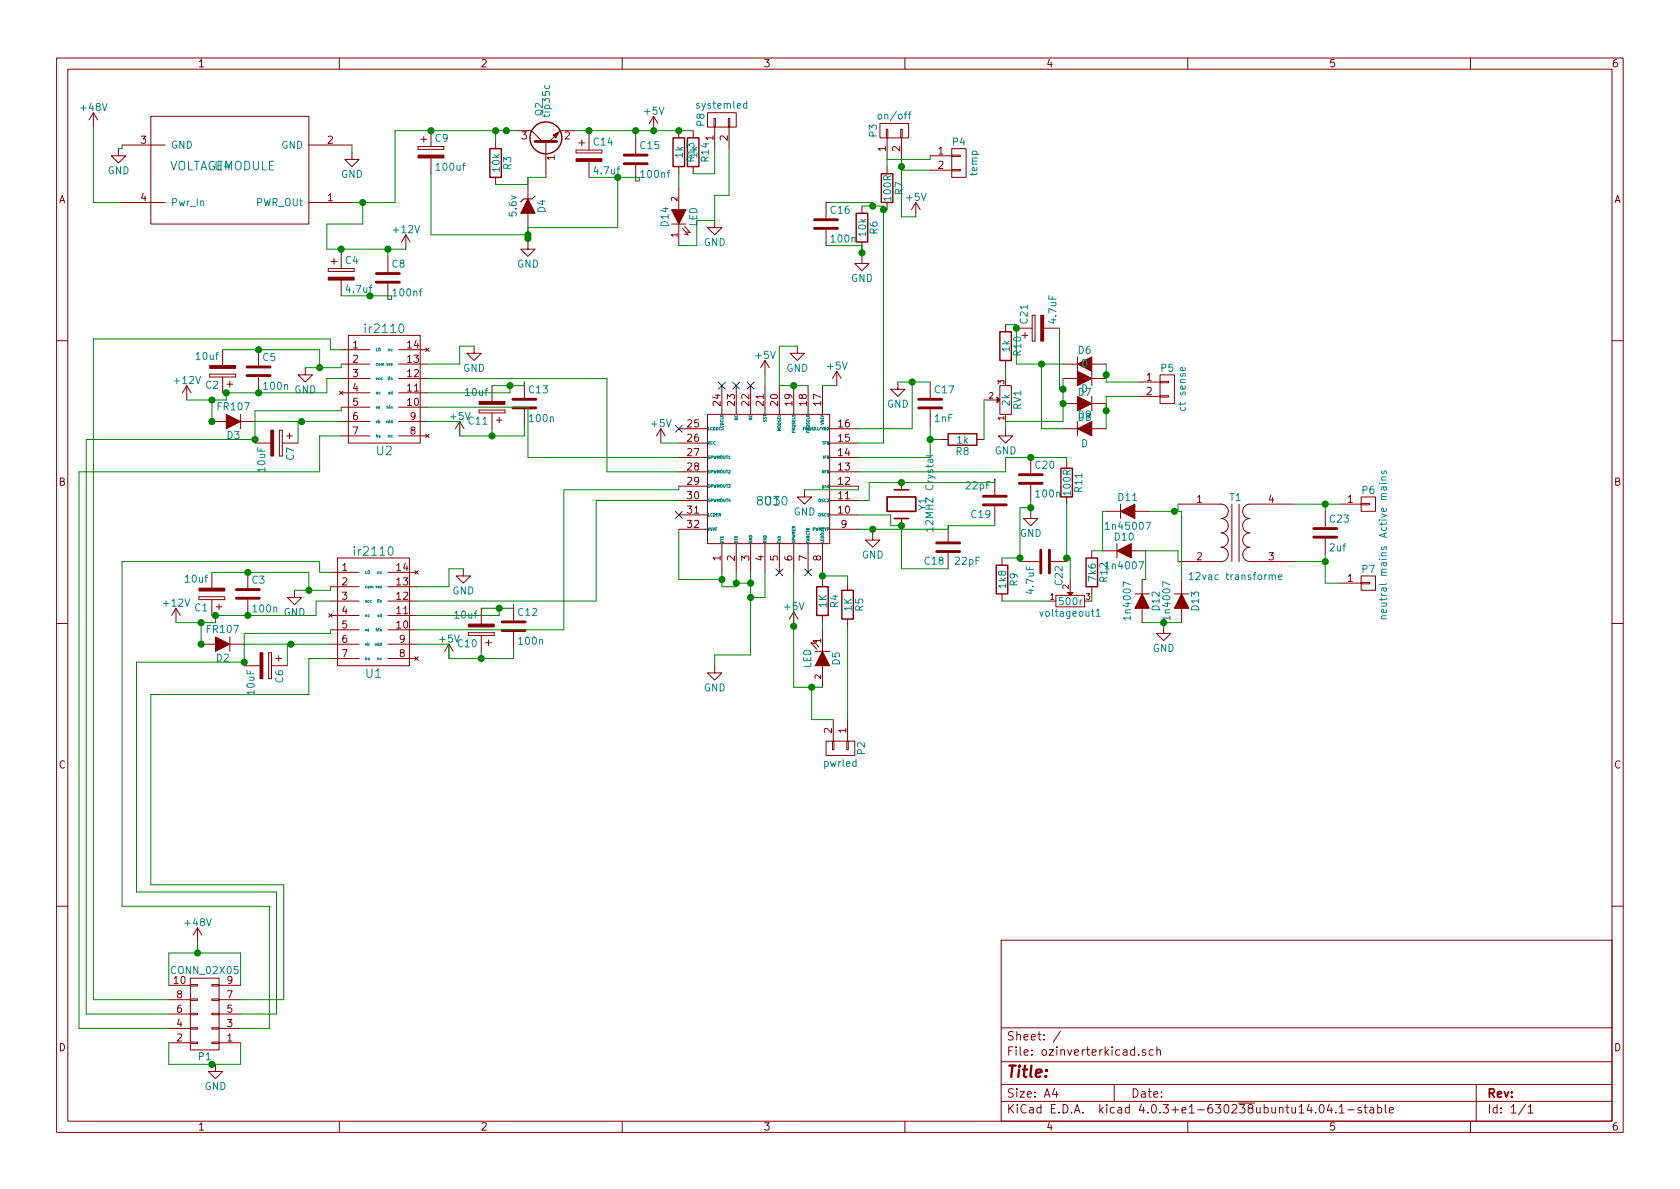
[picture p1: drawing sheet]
<svg xmlns="http://www.w3.org/2000/svg" width="297mm" height="210mm" viewBox="0 0 297 210" stroke-linecap="round" stroke-linejoin="round" font-family="sans-serif">
<g fill="none" stroke="#840000" stroke-width=".18">
<path d="M10 10.3h277v189.9h-277zM12 12.2h273v186.1h-273zM16.5 19.9l-.8 1.3M16.5 19.9v2.6M16.5 19.9l.8 1.3M60 10.3v1.9M110 10.3v1.9M125.1 19.9h5.1v2.6h-5.1zM160 10.3v1.9M210 10.3v1.9M260 10.3v1.9M21 26.3v1.3h1.2l-1.2 1.2-1.3-1.2h1.3"/>
<path d="M21.6 35.8h7.6M21.6 25.6h7.6M26.7 20.6h27.9v19h-27.9zM54.6 35.8h7.6M54.6 25.6h7.6M62.2 26.9v1.3h1.3l-1.3 1.3-1.2-1.3h1.2M73.9 25.9v.5zM73.9 26.4h4.6zM73.9 25.9h4.6zM74.4 24.6h1M74.9 24.1v1M76.2 23.1v2.8"/>
<path d="M76.2 27.9v2.8M78.5 25.9v.5zM87.6 25v1.3M87.6 31.4v1.2M91.4 23.1h2.6l1.9 1.9M93.3 31.4v3.8M93.3 37.7v3.8M96.5 25v5.7M101.6 23.1h-2.5l-1.9 1.9M101.9 26.5v.5zM101.9 27h4.5zM101.9 26.5h4.5z"/>
<path d="M102.4 25.3h1M102.9 24.8v1M104.1 23.7v2.8M104.1 28.6v2.8M106.4 26.5v.5zM112.4 24.4v2.8M112.4 29.2v2.8M115.6 20.6l-.8 1.2M115.6 20.6v2.5M115.6 20.6l.7 1.2M118.7 39.6h2.6M120 23.1v1.3"/>
<path d="M120 29.5v1.2M120 33.3v3.8M120 39.6v3.8M121 40l1 1.1-.6-.1M122.6 23.1v1.3M122.6 29.5v1.2M126.2 20.9h.3v1.6h-.3zM126.4 39v1.3h1.2l-1.2 1.2-1.3-1.2h1.3M126.4 22.5v3.8M128.8 20.9h.2v1.6h-.2zM128.9 22.5v3.8M146 35.8v2.8"/>
<path d="M152.4 36.4v1.3M155.6 21.8h5.1v2.6h-5.1zM156.7 22.9h.3v1.5h-.3zM156.8 24.4v3.8M156.8 29.5v1.2M156.8 35.8v1.3M159.3 22.9h.2v1.5h-.2zM159.4 24.4v3.8M161.9 35.8l-.7 1.3M161.9 35.8v2.5M161.9 35.8l.8 1.3M164.5 27.6h3.8"/>
<path d="M164.5 30.1h3.8M168.3 30h1.5v.2h-1.5zM168.3 27.4h1.5v.3h-1.5zM168.3 26.3h2.5v5.1h-2.5zM58 47.5v.5zM58 48h4.6zM58 47.5h4.6zM58.5 46.2h1.1M59.1 45.7v1M60.3 44.7v2.8M60.3 49.5v2.8M61.6 59.3h12.7v19.1h-12.7z"/>
<path d="M62.6 47.5v.5zM68.6 45.3v2.8M68.6 50.2v2.8M71.8 41.5l-.8 1.3M71.8 41.5v2.6M71.8 41.5l.7 1.3M93.3 42.8v1.3h1.3l-1.3 1.2-1.2-1.2h1.2M120.6 40.4l1.1 1.1-.7-.1M146 40.6v2.8M152.4 45.3v1.3h1.3l-1.3 1.3-1.3-1.3h1.3M152.4 42.8v1.3M177.8 57.4v1.3"/>
<path d="M179.7 58h2.8M180.7 59.3h1M181.2 58.8v1M182.5 55.7v4.6zM182.5 55.7h.5zM183 55.7v4.6zM184.5 58h2.8M10 60.2h2M33 68.2l-.7 1.3M33 68.2v2.5M33 68.2l.8 1.3M37.1 66.2h4.6z"/>
<path d="M37.1 66.7h4.6zM37.1 66.2v.5zM37.5 74.5h2.5M39.4 61.8v2.8M39.4 66.7v2.8M40.1 67.9h1M40.6 67.4v1M41.7 66.2v.5zM42.5 74.5h2.6M42.5 73.3v2.5M45.1 78.4h2.8M45.7 61.8v2.8"/>
<path d="M45.7 66.7v2.8M49.4 76.1h.5zM49.4 76.1v4.5zM49.9 76.1v4.5zM49.9 78.4h2.8M50.7 77.1h1M51.2 76.6v1M54 65v1.3h1.2l-1.2 1.3-1.3-1.3h1.3M60 69.2l.6 .6M60.3 64.4h5.1M60.3 66.9h5.1M60.3 61.8h5.1"/>
<path d="M60.3 69.5h5.1M60.3 72h5.1M60.3 74.5h5.1M60.3 77.1h5.1M60.6 69.2l-.6 .6M70.5 64.4h5.1M70.5 66.9h5.1M70.5 61.8h5.1M70.5 69.5h5.1M70.5 72h5.1M70.5 74.5h5.1M70.5 77.1h5.1"/>
<path d="M75.3 76.8l.6 .6M75.3 61.5l.6 .6M75.9 76.8l-.6 .6M75.9 61.5l-.6 .6M81.3 74.5l-.8 1.3M81.3 74.5v2.6M81.3 74.5l.7 1.3M83.8 61.2v1.3h1.3l-1.3 1.2-1.3-1.2h1.3M84.7 72.5h4.6zM84.7 73h4.6zM84.7 72.5v.5zM87 68.2v2.8"/>
<path d="M87 73v2.8M87.8 74.3h1M88.3 73.8v1M89.3 72.5v.5zM92.7 67.6v2.8M92.7 72.4v2.8M116.8 75.8l-.7 1.3M116.8 75.8v2.6M116.8 75.8l.8 1.3M120 78.4h5.1M120 75.8h5.1M125.1 73.3h21.6v22.8h-21.6z"/>
<path d="M127.6 68.2v5.1M130.2 68.2v5.1M132.7 68.2v5.1M135.3 63.7v2.6M135.3 68.2v5.1M135.3 63.7l-.8 1.3M135.3 63.7l.7 1.3M137.8 68.2v5.1M140.3 68.2v5.1M141 61.2v1.3h1.2l-1.2 1.2-1.3-1.2h1.3M142.9 68.2v5.1M145.4 68.2v5.1"/>
<path d="M146.7 78.4h5.1M146.7 75.8h5.1M148 65.7l-.8 1.2M148 65.7v2.5M148 65.7l.7 1.2M158.7 67.6v1.2h1.3l-1.3 1.3-1.2-1.3h1.2M164.5 67.6v2.8M164.5 72.4v2.8M166.4 77.7h1.2M172.7 77.7h1.3M174 70.7h2.5M176.8 68.2h2v5.1h-2z"/>
<path d="M177.8 75.8v1.3h1.3l-1.3 1.3-1.3-1.3h1.3M177.8 63.7v1.3M177.8 73.3v1.2M182.5 60.3h.5zM188 75.8h2.5M188 64.4h2.5M188 66.9h2.5M188 71.4h2.5M190.5 63.1v2.6M190.5 74.5v2.6M193 75.8h2.6M193 65.7v2.5"/>
<path d="M193 70.1v2.5M193 64.4h2.6M193 66.9h2.6M193 71.4h2.6M201.3 67.6h3.8M201.3 70.1h3.8M205.1 70h1.5v.2h-1.5zM205.1 67.4h1.5v.3h-1.5zM205.1 66.3h2.5v5.1h-2.5zM285 60.2h2M49.4 80.6h.5zM59.7 98.7h12.7v19h-12.7z"/>
<path d="M120 93.6h5.1M120 91.1h5.1M120 88.5h5.1M120 86h5.1M120 83.4h5.1M120 80.9h5.1M127.6 96.1v5.1M130.2 96.1v5.1M132.7 96.1v5.1M135.3 96.1v5.1M137.8 96.1v5.1M140.3 96.1v5.1"/>
<path d="M142.2 86.6v1.3h1.3l-1.3 1.2-1.2-1.2h1.2M142.9 96.1v5.1M145.4 96.1v5.1M146.7 93.6h5.1M146.7 91.1h5.1M146.7 88.5h5.1M146.7 86h5.1M146.7 83.4h5.1M146.7 80.9h5.1M154.3 94.2v1.3h1.3l-1.3 1.3-1.3-1.3h1.3M159.4 85.3v1.3M159.4 91.7v1.3"/>
<path d="M167.6 93v2.8M167.6 97.8v2.8M175.9 84.7v2.8M175.9 89.5v2.8M177.2 98.7v1.2M181 99.3h2.8M182.2 90.4v1.3h1.3l-1.3 1.3-1.2-1.3h1.2M182.2 80.9v2.8M182.2 85.7v2.8M185.8 99.3h2.8M188.6 81.5v1.3M188.6 87.9v1.2"/>
<path d="M193 97.4v1.3M194.9 97.4h2.6M195.6 90.4h2.5M197.5 96.1v2.6M198.1 89.1v2.6M200 97.4h2.6M200.7 90.4h2.5M208.3 89.1h7.6a1.27 1.27 0 0 1 1.3 1.3 1.27 1.27 0 0 1-1.3 1.3 1.27 1.27 0 0 1 1.3 1.3 1.27 1.27 0 0 1-1.3 1.2 1.27 1.27 0 0 1 1.3 1.3 1.27 1.27 0 0 1-1.3 1.3 1.27 1.27 0 0 1 1.3 1.2 1.27 1.27 0 0 1-1.3 1.3h-7.6M217.8 89.1v10.2M219.1 89.1v10.2M228.6 89.1h-7.6a1.27 1.27 0 0 0-1.3 1.3 1.27 1.27 0 0 0 1.3 1.3 1.27 1.27 0 0 0-1.3 1.3 1.27 1.27 0 0 0 1.3 1.2 1.27 1.27 0 0 0-1.3 1.3 1.27 1.27 0 0 0 1.3 1.3 1.27 1.27 0 0 0-1.3 1.2 1.27 1.27 0 0 0 1.3 1.3h7.6M234.3 90.4v2.8"/>
<path d="M234.3 95.2v2.8M236.9 89.1h3.8M240.7 89h1.5v.3h-1.5zM240.7 87.9h2.5v2.5h-2.5zM10 110.3h2M31.1 107.6l-.7 1.2M31.1 107.6v2.5M31.1 107.6l.8 1.2M35.2 105.5h4.6zM35.2 106h4.6zM35.2 105.5v.5zM35.6 113.9h2.5"/>
<path d="M37.5 101.2v2.8M37.5 106v2.8M38.2 107.3h1M38.7 106.8v1M39.8 105.5v.5zM40.6 112.6v2.6M40.6 113.9h2.6M43.2 117.7h2.8M43.8 101.2v2.8M43.8 106v2.8M47.5 115.4h.5zM47.5 115.4v4.6z"/>
<path d="M48 115.4v4.6zM48 117.7h2.8M48.8 116.5h1M49.3 115.9v1.1M52.1 104.4v1.3h1.2l-1.2 1.2-1.3-1.2h1.3M58.1 108.5l.6 .6M58.4 106.3h5.1M58.4 101.2h5.1M58.4 103.8h5.1M58.4 108.8h5.1M58.4 111.4h5.1M58.4 113.9h5.1"/>
<path d="M58.4 116.5h5.1M58.7 108.5l-.6 .6M68.6 106.3h5.1M68.6 101.2h5.1M68.6 103.8h5.1M68.6 108.8h5.1M68.6 111.4h5.1M68.6 113.9h5.1M68.6 116.5h5.1M73.4 116.1l.6 .7M73.4 100.9l.6 .6M74 116.1l-.6 .7"/>
<path d="M74 100.9l-.6 .6M79.4 113.9l-.8 1.3M79.4 113.9v2.6M79.4 113.9l.7 1.3M81.9 100.6v1.2h1.3l-1.3 1.3-1.3-1.3h1.3M82.8 111.9h4.6zM82.8 112.4h4.6zM82.8 111.9v.5zM85.1 107.6v2.8M85.1 112.4v2.8M85.9 113.7h1M86.4 113.2v1"/>
<path d="M87.4 111.9v.5zM90.8 106.9v2.8M90.8 111.8v2.7M126.4 117.7v1.3h1.2l-1.2 1.3-1.3-1.3h1.3M140.3 108.2v2.5M140.3 108.2l-.7 1.3M140.3 108.2l.8 1.3M144 113.8l-.6-.1 1 1.1M144.1 115.2h2.6M144.4 113.4l-.6-.1 1 1.1M145.4 102.5v1.3M145.4 108.8v1.3"/>
<path d="M145.4 111.4v3.8M145.4 117.7v3.8M149.9 103.1v1.3M149.9 109.5v1.2M177.2 105v1.3M185.4 106.3h1.3M186.7 105.3h5.1v2h-5.1zM189.2 102.5v2.5M193 103.8v1.2M200.7 105h2.5M201.9 102.5v2.5M201.9 107.6v2.5"/>
<path d="M205.7 110.7v1.3h1.3l-1.3 1.3-1.2-1.3h1.2M207.6 105h2.6M208.9 102.5v2.5M208.9 107.6v2.5M236.9 103.1h3.8M240.7 103h1.5v.2h-1.5zM240.7 101.8h2.5v2.6h-2.5zM285 110.3h2M47.5 120h.5zM146 131.1h5.1v2.5h-5.1zM147.2 131.1h.2v1.5h-.2zM147.3 127.2v3.9"/>
<path d="M149.7 131.1h.3v1.5h-.3zM149.9 127.2v3.9M10 160.2h2M29.8 179.3h3.9M29.8 176.8h3.9M29.8 174.2h3.9M33.7 173h5v12.7h-5zM33.7 174.1h1.2v.3h-1.2zM33.7 176.7h1.2v.2h-1.2zM33.7 179.2h1.2v.2h-1.2zM34.9 164.1l-.7 1.2M34.9 164.1v2.5"/>
<path d="M34.9 164.1l.8 1.2M37.5 174.1h1.2v.3h-1.2zM37.5 176.7h1.2v.2h-1.2zM37.5 179.2h1.2v.2h-1.2zM38.7 179.3h3.8M38.7 176.8h3.8M38.7 174.2h3.8M177 166.3h108v32h-108zM285 160.2h2M29.8 184.4h3.9M29.8 181.9h3.9M33.7 181.7h1.2v.3h-1.2z"/>
<path d="M33.7 184.3h1.2v.2h-1.2zM37.5 181.7h1.2v.3h-1.2zM37.5 184.3h1.2v.2h-1.2zM38.1 188.2v1.3h1.3l-1.3 1.2-1.3-1.2h1.3M38.7 184.4h3.8M38.7 181.9h3.8M60 198.3v1.9M110 198.3v1.9M160 198.3v1.9M177 194.8h108M177 191.8h108M177 187.8h108"/>
<path d="M177 181.8h108M186.4 192.5l-.3 1h.9M186.8 193v1M187.5 182.3l-1.3 2M197 191.8v3M201.3 186.5v.1M202.5 185.7a.37 .37 0 0 0-.5 .1v.2l.5 .2 .1 .1-.2 .3-.4-.1M203.9 185.7l-.4-.1-.3 .3 .1 .6 .2 .1 .4-.1M204.5 185.7l.2-.1 .4 .1 .1 .9M204.5 185.1v1.5M210 198.3v1.9M233.4 195.5l.2-.2a.81 .81 0 0 1 .6 .6 .81 .81 0 0 1-.3 .8l-.1 .1a.79 .79 0 0 1-.4-1.3z"/>
<path d="M235 195.2l-.3 1.1h.9M235.4 195.8v1M236.2 196.7v.1M236.8 195.8l.4-.5v1.5M236.8 196.8h.9M238.3 196.3h1.1M240.7 195.9a.37 .37 0 0 0-.6 .1l.1 .3 .5 .1v.1l-.2 .3-.4-.1M241.2 195.8h.5M241.4 195.3v1.3l.3 .2M242.2 195.9h.6l.1 .9M242.9 196.2l-.5 .1-.2 .2 .2 .3 .5-.1M243.6 195.9l.4-.1 .3 .3-.1 .6h-.6"/>
<path d="M243.6 195.3v1.5M244.9 195.3v1.3l.2 .2M245.6 196.3l.8-.1-.1-.3-.4-.1-.3 .2 .1 .7h.6M260 198.3v1.9M261 191.8v6.5M269.7 195.2l-1.2 2M270.2 195.8l.4-.5v1.5M270.2 196.8h.8"/>
</g>
<g fill="none" stroke="#008484" stroke-width=".18">
<path d="M132 18.4l-.3-.1-.3 .2 .1 .6h.5M132 17.9v1.2M161.1 19.8l-.3 .2v1.1M160.6 20.2h.5M209.5 65l.1 .4-.2 .2-.6-.1v-.5h.2l.1 .6M134.2 88.4l-.3-.3 .1-.2a.48 .48 0 0 1 .7 0l.1 .2-.2 .3-.6 .2v.5a.48 .48 0 0 0 .8-.1v-.3l-.3-.3M138.4 87.9l.2-.1a.81 .81 0 0 1 .6 .7 .81 .81 0 0 1-.6 .8l-.2-.2-.1-.4zM164.9 93.6h-1.2l.3 .4M164.9 80.4l-.2 .2h-1M164.9 93.3v.7M195.4 92.7l.4-.4v1.3M195.4 93.6h.7"/>
<path d="M202.6 92.3h.8l-.5 1.3M244.3 83.3v.3l.1 .2 .3-.1 .1-.4h.3v.5M244.3 96.7v.3l.1 .2 .3-.1 .1-.4h.3v.5M193.8 108.1l.4-.4v1.3M193.8 109h.7M210.3 101.6l.3-.4v1.3M210.3 102.5h.7M224.9 101.8l.2-.2 .3 .1 .1 .8M226.1 102.1l.5-.2v-.2l-.4-.1-.1 .2v.6h.5M244.3 109.4h.8M245.1 108.9h-.8v.3l.1 .2"/>
</g>
<g fill="none" stroke="#840000" stroke-width=".25">
<path d="M86.6 26.3h2v5.1h-2zM119 24.4h2v5.1h-2zM121.5 24.4h2.1v5.1h-2.1zM151.4 37.7h2v5.1h-2zM155.8 30.7h2.1v5.1h-2.1zM176.8 58.7h2v5h-2zM167.6 76.7h5.1v2h-5.1zM176.1 99.9h2.1v5.1h-2.1zM187.6 82.8h2v5.1h-2zM192 98.7h2.1v5.1h-2.1zM144.4 103.8h2v5h-2zM148.8 104.4h2.1v5.1h-2.1z"/>
<circle cx="96.5" cy="24.4" r="2.82"/>
</g>
<g fill="#840000" stroke="#840000" stroke-width=".18">
<path d="M145.4 115.2l1.3 2.5h-2.6z"/>
<path d="M188.7 104.8h1l-.5 .5z"/>
<path d="M197.5 97.4l2.5-1.3v2.6z"/>
<path d="M198.1 90.4l2.6-1.3v2.6z"/>
<path d="M201.9 105l1.3 2.6h-2.5z"/>
<path d="M208.9 105l1.3 2.6h-2.6z"/>
<path d="M176.3 70.2l.5 .5-.5 .5z"/>
<path d="M190.5 64.4l2.5-1.3v2.6z"/>
<path d="M190.5 65.7l2.5 1.2-2.5 1.3z"/>
<path d="M190.5 70.1l2.5 1.3-2.5 1.2z"/>
<path d="M190.5 75.8l2.5-1.3v2.6z"/>
<path d="M184 55.7h.5v4.6h-.5z"/>
<path d="M84.7 71h4.6v.5h-4.6z"/>
<path d="M37.1 64.6h4.6v.5h-4.6z"/>
<path d="M40 73.3l2.5 1.2-2.5 1.3z"/>
<path d="M47.9 76.1h.5v4.5h-.5z"/>
<path d="M82.8 110.4h4.6v.5h-4.6z"/>
<path d="M35.2 104h4.6v.5h-4.6z"/>
<path d="M38.1 112.6l2.5 1.3-2.5 1.3z"/>
<path d="M46 115.4h.5v4.6h-.5z"/>
<path d="M97.8 23.9l1-.5-.5 1z"/>
<path d="M93.3 35.2l1.3 2.5h-2.5z"/>
<path d="M101.9 28.1h4.5v.5h-4.5z"/>
<path d="M73.9 27.4h4.6v.5h-4.6z"/>
<path d="M118.7 37.1h2.6l-1.3 2.5z"/>
<path d="M58 49h4.6v.5h-4.6z"/>
</g>
<g fill="none" stroke="#000084" stroke-width=".18">
<path d="M119.4 75.2l1.2 1.2M120.6 75.2l-1.2 1.2M127 67.6l1.2 1.2M128.2 67.6l-1.2 1.2M129.6 67.6l1.2 1.2M130.8 67.6l-1.2 1.2M132.1 67.6l1.2 1.2M133.3 67.6l-1.2 1.2M119.4 90.4l1.2 1.3M120.6 90.4l-1.2 1.3M137.2 100.6l1.2 1.2M138.4 100.6l-1.2 1.2"/>
<path d="M142.3 100.6l1.2 1.2M143.5 100.6l-1.2 1.2"/>
</g>
<path d="M156.8 87.9h5.1v2.5h-5.1zM158.1 86.6h2.6M158.1 91.7h2.6" fill="none" stroke="#840000" stroke-width=".3"/>
<g fill="none" stroke="#840000" stroke-width=".51">
<path d="M94.6 25h3.8M110.4 29h4M110.4 27.4h4M144 38.9h4.1M66.5 49.9h4.1M66.5 48.4h4.1M144 40.4h4.1M43.7 66.4h4.1M43.7 64.9h4.1M90.7 72.1h4M90.7 70.6h4M162.4 72.1h4.1"/>
<path d="M162.4 70.6h4.1M165.6 96h4.1M165.6 97.5h4.1M173.9 87.8h4M173.9 89.3h4M180.2 85.5h4.1M180.2 83.9h4.1M184 97.3v4M185.5 97.3v4M232.3 95h4M232.3 93.5h4M41.8 105.8h4"/>
<path d="M41.8 104.3h4M88.8 111.5h4M88.8 110h4"/>
</g>
<g fill="none" stroke="#008400" stroke-width=".18">
<path d="M16.5 22.5v13.3h5.1M21.6 25.6v.7h-.6M62.2 25.6v1.3M64.1 35.8v3.8h-6.3v4.5h14M76.2 30.7v10.8h17.1M87.6 23.1v1.9M91.4 23.1h-21.6v12.7h-7.6M96.5 30.7v.7h-3.2v1.2h-5.7M101.6 23.1h21M104.1 31.4h8.9v.6h-.6M104.1 23.1v.6M109.2 31.4v8.9h-15.9v2.5"/>
<path d="M112.4 23.1v1.3M120 30.7v2.6M126.4 26.3v4.4h-3.8M128.9 26.3v8.2h-2.5v4.5h-3.2v4.4h-3.2M146 35.8h8.3v.6M152.4 36.4h3.8v42h-4.4M156.2 37.1h.6M159.4 28.2v10.1h2.5M159.4 30.1h5.1M164.5 27.6v.6h-7.7v1.3M60.3 44.1v.6M60.3 52.3h8.9v.7h-.6"/>
<path d="M68.6 44.1v1.2M146 43.4h6.4v1.9M177.8 57.4h1.9v7h8.3M187.3 58v10.8h.7M37.5 70.7v3.8M39.4 61.8h17.1v3.2M40 69.5v1.2h-7M45.1 77.7h-29.9v101.6h14.6M45.1 74.5h15.2M52.7 74.5v3.9M60.3 77.1h-3.8v6.3h-42.5v98.5h15.8M60.3 66.9h-2.5v2.6h-18.4"/>
<path d="M60.3 64.4v.6h-6.3M60.3 72v.6h-15.2v5.8M60.3 61.8h-1.9v-1.9h-41.9v116.9h13.3M75.6 66.9h31.7v16.5h12.7M75.6 72h17.7v8.9h26.7M75.6 74.5h5.7v2.6h11.4v-1.9M83.8 61.2h-2.5v3.2h-5.7M87 75.8v1.3M90.2 68.2v1.3h-14.6M92.7 67.6v.6h-5.7M116.8 78.4h3.2M135.3 66.3v1.9"/>
<path d="M141 61.2h-3.2v7h5.1M145.4 68.2h2.6M158.7 67.6h5.8M161.3 67.6v8.2h-9.5M164.5 75.2v5.7h-12.7M164.5 77.7h1.9M174 70.7v7M177.8 65v1.9M184.1 64.4v11.4h3.9M188 66.9v7.6h-10.2v1.3M195.6 64.4v3.2h5.7M201.3 70.1h-5.7v5.7"/>
<path d="M120 88.5h-14.6v17.8h-31.7M120 86v.6h-20.3v24.8h-26M120 93.6v8.9h7.6M151.8 91.1h5.7v1.9h1.9v7.6h8.2M151.8 86v.6h-9.6M154.3 93.6v.6M175.9 92.3v.7h-8.3v.6h-15.8M175.9 84.7v.6h-22.2v3.2h-1.9M177.2 98.7h3.1M182.2 88.5v1.9M182.2 89.8h-1.9v9.5h.7M188.6 81.5v-.6h-10.8v2.5h-26"/>
<path d="M188.6 89.1v10.2M188.6 98.7h.6v3.8M195.6 90.4h-.7v7h-1.9M203.2 90.4h5.7v12.1M208.3 99.3v-1.9h-5.7v5.1h-.7M208.3 89.1v1.3M228.6 99.3h5.7M228.6 89.1h8.3M234.3 98v5.1h2.6M234.3 89.1v1.3M35.6 110.1v3.8M37.5 101.2h17.1v3.2"/>
<path d="M38.1 108.8v1.3h-7M43.2 117.1h-19.1v40.6h24.8v21.6h-6.4M43.2 113.9h15.2M50.8 113.9v3.8M58.4 101.2h-1.9v-1.9h-34.9v61h26v21.6h-5.1M58.4 106.3h-2.5v2.5h-18.4M58.4 103.8v.6h-6.3M58.4 111.4v.6h-15.2v5.7M58.4 116.5h-3.8v6.3h-27.9v33.7h23.5v20.3h-7.7M73.7 113.9h5.7v2.6h11.4v-2M81.9 100.6h-2.5v3.2h-5.7M85.1 115.2v1.3"/>
<path d="M88.3 107.6v1.2h-14.6M90.8 106.9v.7h-5.7M127.6 101.2v2.6h2.6v-2.6M130.2 103.1h2.5M132.7 101.2v14.6h-6.3v1.9M135.3 101.2v4.5h-2.6M140.3 101.2v20.3h5.1M145.4 101.2v1.3M145.4 110.1v1.3M145.4 101.8h4.5v1.3M149.9 110.7v16.5M177.2 106.3h8.2"/>
<path d="M201.9 110.1h7M205.7 110.1v.6M143.5 121.5v5.7h3.8M29.8 174.2v-5.7h12.7v5.7M34.9 166.6v1.9M29.8 184.4v3.8h12.7v-3.8"/>
</g>
<g fill="#008400" stroke="#008400" stroke-width=".25">
<circle cx="132.7" cy="103.1" r=".51"/>
<circle cx="132.7" cy="105.7" r=".51"/>
<circle cx="130.2" cy="103.1" r=".51"/>
<circle cx="140.3" cy="110.7" r=".51"/>
<circle cx="143.5" cy="121.5" r=".51"/>
<circle cx="145.4" cy="101.8" r=".51"/>
<circle cx="159.4" cy="85.3" r=".51"/>
<circle cx="159.4" cy="93" r=".51"/>
<circle cx="154.3" cy="93.6" r=".51"/>
<circle cx="182.2" cy="80.9" r=".51"/>
<circle cx="182.2" cy="89.8" r=".51"/>
<circle cx="180.3" cy="98.7" r=".51"/>
<circle cx="188.6" cy="98.7" r=".51"/>
<circle cx="207.6" cy="90.4" r=".51"/>
<circle cx="205.7" cy="110.1" r=".51"/>
<circle cx="234.3" cy="89.1" r=".51"/>
<circle cx="234.3" cy="99.3" r=".51"/>
<circle cx="164.5" cy="77.7" r=".51"/>
<circle cx="188" cy="71.4" r=".51"/>
<circle cx="188" cy="68.8" r=".51"/>
<circle cx="184.2" cy="64.4" r=".51"/>
<circle cx="179.7" cy="58" r=".51"/>
<circle cx="195.6" cy="66.3" r=".51"/>
<circle cx="195.6" cy="72.6" r=".51"/>
<circle cx="154.3" cy="36.4" r=".51"/>
<circle cx="152.4" cy="44.7" r=".51"/>
<circle cx="156.2" cy="37.1" r=".51"/>
<circle cx="159.4" cy="29.5" r=".51"/>
<circle cx="161.3" cy="67.6" r=".51"/>
<circle cx="140.3" cy="68.2" r=".51"/>
<circle cx="127.6" cy="102.5" r=".51"/>
<circle cx="87" cy="77.1" r=".51"/>
<circle cx="90.2" cy="68.2" r=".51"/>
<circle cx="45.7" cy="69.5" r=".51"/>
<circle cx="56.5" cy="65" r=".51"/>
<circle cx="45.7" cy="61.8" r=".51"/>
<circle cx="40" cy="69.5" r=".51"/>
<circle cx="37.5" cy="70.7" r=".51"/>
<circle cx="53.3" cy="74.5" r=".51"/>
<circle cx="37.5" cy="74.5" r=".51"/>
<circle cx="37.5" cy="188.2" r=".51"/>
<circle cx="34.9" cy="168.5" r=".51"/>
<circle cx="45.1" cy="77.7" r=".51"/>
<circle cx="85.1" cy="116.5" r=".51"/>
<circle cx="88.3" cy="107.6" r=".51"/>
<circle cx="43.8" cy="108.8" r=".51"/>
<circle cx="54.6" cy="104.4" r=".51"/>
<circle cx="43.8" cy="101.2" r=".51"/>
<circle cx="38.1" cy="108.8" r=".51"/>
<circle cx="35.6" cy="110.1" r=".51"/>
<circle cx="51.4" cy="113.9" r=".51"/>
<circle cx="35.6" cy="113.9" r=".51"/>
<circle cx="43.2" cy="117.1" r=".51"/>
<circle cx="60.3" cy="44.1" r=".51"/>
<circle cx="65.4" cy="52.3" r=".51"/>
<circle cx="68.6" cy="44.1" r=".51"/>
<circle cx="87.6" cy="23.1" r=".51"/>
<circle cx="104.1" cy="23.1" r=".51"/>
<circle cx="109.2" cy="31.4" r=".51"/>
<circle cx="93.3" cy="42.2" r=".51"/>
<circle cx="112.4" cy="23.1" r=".51"/>
<circle cx="89.5" cy="23.1" r=".51"/>
<circle cx="93.3" cy="41.5" r=".51"/>
<circle cx="115.6" cy="23.1" r=".51"/>
<circle cx="120" cy="23.1" r=".51"/>
<circle cx="76.2" cy="23.1" r=".51"/>
<circle cx="64.1" cy="35.8" r=".51"/>
</g>
<path d="M94.6 34.7l-.5 .5h-1.5l-.5 .5" fill="none" stroke="#840000" stroke-width=".2"/>
<text font-size="2.8" fill="#840000" x="178" y="190.5">Title:</text>
<g font-size="2.1" fill="#008484">
<text x="29.6" y="30.1">VOLTAGEMODULE</text>
<text x="38" y="30.1">U4</text>
<text x="64.9" y="58.9">ir2110</text>
<text x="66.6" y="80.5">U2</text>
<text x="135.2" y="89.4">U3</text>
<text x="63" y="98.3">ir2110</text>
<text x="64.7" y="119.9">U1</text>
</g>
<g font-size="2.1" fill="#840000">
<text x="178" y="184">Sheet: /</text>
<text x="178" y="186.7">File: ozinverterkicad.sch</text>
<text x="178" y="196.9">KiCad E.D.A. kicad 4.0.3+e1-630238ubuntu14.04.1-stable</text>
<text x="178" y="194.1">Size: A4</text>
<text x="200" y="194.1">Date:</text>
<text x="263" y="194.1">Rev:</text>
<text x="263" y="196.9">Id: 1/1</text>
</g>
<g font-size="1.8" fill="#840000">
<text x="35" y="11.9">1</text>
<text x="85" y="11.9">2</text>
<text x="135" y="11.9">3</text>
<text x="185" y="11.9">4</text>
<text x="235" y="11.9">5</text>
<text x="285" y="11.9">6</text>
<text x="24.9" y="25.4">3</text>
<text x="57.9" y="25.4">2</text>
<text x="92.2" y="24.6">3</text>
<text x="98" y="28.3" transform="rotate(-90 98 28.3)">1</text>
<text x="99.8" y="24.6">2</text>
<text x="126.1" y="24.9" transform="rotate(-90 126.1 24.9)">1</text>
<text x="128.7" y="24.9" transform="rotate(-90 128.7 24.9)">2</text>
<text x="156.6" y="26.8" transform="rotate(-90 156.6 26.8)">1</text>
<text x="159.1" y="26.8" transform="rotate(-90 159.1 26.8)">2</text>
<text x="165.9" y="27.3">1</text>
<text x="165.9" y="29.8">2</text>
<text x="10.4" y="35.9">A</text>
<text x="24.9" y="35.6">4</text>
<text x="57.9" y="35.6">1</text>
<text x="285.4" y="35.9">A</text>
<text x="62.4" y="61.6">1</text>
<text x="62.4" y="64.1">2</text>
<text x="72.1" y="64.1">13</text>
<text x="72.1" y="61.6">14</text>
<text x="62.4" y="66.7">3</text>
<text x="62.4" y="69.2">4</text>
<text x="62.4" y="71.7">5</text>
<text x="72.1" y="71.7">10</text>
<text x="72.1" y="69.2">11</text>
<text x="72.1" y="66.7">12</text>
<text x="127.4" y="71.7" transform="rotate(-90 127.4 71.7)">24</text>
<text x="129.9" y="71.7" transform="rotate(-90 129.9 71.7)">23</text>
<text x="132.5" y="71.7" transform="rotate(-90 132.5 71.7)">22</text>
<text x="135" y="71.7" transform="rotate(-90 135 71.7)">21</text>
<text x="137.5" y="71.7" transform="rotate(-90 137.5 71.7)">20</text>
<text x="140.1" y="71.7" transform="rotate(-90 140.1 71.7)">19</text>
<text x="142.6" y="71.7" transform="rotate(-90 142.6 71.7)">18</text>
<text x="145.2" y="71.7" transform="rotate(-90 145.2 71.7)">17</text>
<text x="202.7" y="67.3">1</text>
<text x="202.7" y="69.8">2</text>
<text x="62.4" y="74.3">6</text>
<text x="62.4" y="76.8">7</text>
<text x="72.5" y="76.8">8</text>
<text x="72.5" y="74.3">9</text>
<text x="121.6" y="75.6">25</text>
<text x="148.3" y="75.6">16</text>
<text x="121.6" y="78.1">26</text>
<text x="121.6" y="80.6">27</text>
<text x="121.6" y="83.2">28</text>
<text x="148.3" y="83.2">13</text>
<text x="148.3" y="80.6">14</text>
<text x="148.3" y="78.1">15</text>
<text x="10.4" y="85.9">B</text>
<text x="121.6" y="88.3">30</text>
<text x="121.6" y="85.7">29</text>
<text x="148.3" y="88.3">11</text>
<text x="148.3" y="85.7">12</text>
<text x="211.6" y="88.9">1</text>
<text x="224.3" y="88.9">4</text>
<text x="238.3" y="88.9">1</text>
<text x="285.4" y="85.9">B</text>
<text x="121.6" y="90.8">31</text>
<text x="121.6" y="93.3">32</text>
<text x="148.3" y="90.8">10</text>
<text x="148.7" y="93.3">9</text>
<text x="60.5" y="101">1</text>
<text x="70.2" y="101">14</text>
<text x="127.4" y="99.2" transform="rotate(-90 127.4 99.2)">1</text>
<text x="129.9" y="99.2" transform="rotate(-90 129.9 99.2)">2</text>
<text x="132.5" y="99.2" transform="rotate(-90 132.5 99.2)">3</text>
<text x="135" y="99.2" transform="rotate(-90 135 99.2)">4</text>
<text x="137.5" y="99.2" transform="rotate(-90 137.5 99.2)">5</text>
<text x="140.1" y="99.2" transform="rotate(-90 140.1 99.2)">6</text>
<text x="142.6" y="99.2" transform="rotate(-90 142.6 99.2)">7</text>
<text x="145.2" y="99.2" transform="rotate(-90 145.2 99.2)">8</text>
<text x="211.6" y="99.1">2</text>
<text x="224.3" y="99.1">3</text>
<text x="60.5" y="103.5">2</text>
<text x="60.5" y="106">3</text>
<text x="70.2" y="106">12</text>
<text x="70.2" y="103.5">13</text>
<text x="238.3" y="102.9">1</text>
<text x="60.5" y="108.6">4</text>
<text x="60.5" y="111.1">5</text>
<text x="60.5" y="113.7">6</text>
<text x="70.2" y="111.1">10</text>
<text x="70.2" y="108.6">11</text>
<text x="70.6" y="113.7">9</text>
<text x="60.5" y="116.2">7</text>
<text x="70.6" y="116.2">8</text>
<text x="147.1" y="129.6" transform="rotate(-90 147.1 129.6)">2</text>
<text x="149.6" y="129.6" transform="rotate(-90 149.6 129.6)">1</text>
<text x="10.4" y="135.9">C</text>
<text x="285.4" y="135.9">C</text>
<text x="30.8" y="174">10</text>
<text x="40.2" y="174">9</text>
<text x="31.3" y="179.1">6</text>
<text x="31.3" y="176.5">8</text>
<text x="40.2" y="179.1">5</text>
<text x="40.2" y="176.5">7</text>
<text x="10.4" y="185.9">D</text>
<text x="31.3" y="184.1">2</text>
<text x="31.3" y="181.6">4</text>
<text x="40.2" y="184.1">1</text>
<text x="40.2" y="181.6">3</text>
<text x="285.4" y="185.9">D</text>
<text x="35" y="199.9">1</text>
<text x="85" y="199.9">2</text>
<text x="135" y="199.9">3</text>
<text x="185" y="199.9">4</text>
<text x="235" y="199.9">5</text>
<text x="285" y="199.9">6</text>
</g>
<g font-size="1.8" fill="#008484">
<text x="14.4" y="19.6">+48V</text>
<text x="96" y="20.5" transform="rotate(-90 96 20.5)">Q2</text>
<text x="97.2" y="20.4" transform="rotate(-90 97.2 20.4)">tip35c</text>
<text x="114" y="20.3">+5V</text>
<text x="123.3" y="19.2">systemled</text>
<text x="124.5" y="22.3" transform="rotate(-90 124.5 22.3)">P8</text>
<text x="155.7" y="21.1">on/off</text>
<text x="30.2" y="26.3">GND</text>
<text x="49.7" y="26.3">GND</text>
<text x="77" y="25.1">C9</text>
<text x="90.4" y="29.9" transform="rotate(-90 90.4 29.9)">R3</text>
<text x="105" y="25.7">C14</text>
<text x="113.3" y="26.4">C15</text>
<text x="120.7" y="27.9" transform="rotate(-90 120.7 27.9)">1k</text>
<text x="122.8" y="28.5" transform="rotate(-90 122.8 28.5)">R13</text>
<text x="123.3" y="27.9" transform="rotate(-90 123.3 27.9)">1k</text>
<text x="125.3" y="28.5" transform="rotate(-90 125.3 28.5)">R14</text>
<text x="155" y="24.2" transform="rotate(-90 155 24.2)">P3</text>
<text x="168.5" y="25.7">P4</text>
<text x="19" y="30.8">GND</text>
<text x="60.3" y="31.4">GND</text>
<text x="77.3" y="30.2">100uf</text>
<text x="88.3" y="30.3" transform="rotate(-90 88.3 30.3)">10k</text>
<text x="105.2" y="30.8">4.7uf</text>
<text x="113.5" y="31.4">100nf</text>
<text x="157.6" y="35.4" transform="rotate(-90 157.6 35.4)">100R</text>
<text x="159.6" y="34.4" transform="rotate(-90 159.6 34.4)">R7</text>
<text x="160.3" y="35.5">+5V</text>
<text x="172.8" y="30.9" transform="rotate(-90 172.8 30.9)">temp</text>
<text x="30.2" y="36.4">Pwr_In</text>
<text x="45.2" y="36.4">PWR_OUt</text>
<text x="69.7" y="41.2">+12V</text>
<text x="91.3" y="38.2" transform="rotate(-90 91.3 38.2)">5.6v</text>
<text x="96.4" y="37.6" transform="rotate(-90 96.4 37.6)">D4</text>
<text x="118.2" y="40" transform="rotate(-90 118.2 40)">D14</text>
<text x="123.3" y="40.1" transform="rotate(-90 123.3 40.1)">LED</text>
<text x="146.9" y="37.8">C16</text>
<text x="153.1" y="41.7" transform="rotate(-90 153.1 41.7)">10k</text>
<text x="155.1" y="41.4" transform="rotate(-90 155.1 41.4)">R6</text>
<text x="61.1" y="46.7">C4</text>
<text x="69.3" y="47.3">C8</text>
<text x="91.4" y="47.3">GND</text>
<text x="124.4" y="43.5">GND</text>
<text x="147.1" y="42.9">100n</text>
<text x="61.4" y="51.8">4.7uf</text>
<text x="69.7" y="52.4">100nf</text>
<text x="150.4" y="49.9">GND</text>
<text x="181.7" y="57.2" transform="rotate(-90 181.7 57.2)">C21</text>
<text x="186.8" y="57.1" transform="rotate(-90 186.8 57.1)">4.7uF</text>
<text x="34.8" y="63.6">10uf</text>
<text x="46.5" y="63.8">C5</text>
<text x="81.9" y="65.7">GND</text>
<text x="133.7" y="63.4">+5V</text>
<text x="139" y="65.7">GND</text>
<text x="146.4" y="65.3">+5V</text>
<text x="178.5" y="62.2" transform="rotate(-90 178.5 62.2)">1k</text>
<text x="180.5" y="62.8" transform="rotate(-90 180.5 62.8)">R10</text>
<text x="190.7" y="62.6">D6</text>
<text x="191.1" y="64.9">D</text>
<text x="205.3" y="65.7">P5</text>
<text x="30.9" y="67.9">+12V</text>
<text x="36.4" y="68.7">C2</text>
<text x="46.7" y="68.9">100n</text>
<text x="52" y="69.5">GND</text>
<text x="82.4" y="70">10uf</text>
<text x="93.6" y="69.5">C13</text>
<text x="165.3" y="69.5">C17</text>
<text x="178.5" y="71.7" transform="rotate(-90 178.5 71.7)">2k</text>
<text x="191.1" y="67.6">D</text>
<text x="191.1" y="69.4">D</text>
<text x="38.6" y="72.5">FR107</text>
<text x="40.2" y="77.6">D3</text>
<text x="79.7" y="74.2">+5V</text>
<text x="82.9" y="75.1">C11</text>
<text x="93.7" y="74.6">100n</text>
<text x="115.2" y="75.5">+5V</text>
<text x="156.8" y="72.1">GND</text>
<text x="165.3" y="74.6">1nF</text>
<text x="180.5" y="72.4" transform="rotate(-90 180.5 72.4)">RV1</text>
<text x="190.7" y="74">D9</text>
<text x="209.6" y="72.3" transform="rotate(-90 209.6 72.3)">ct sense</text>
<text x="46.9" y="83.4" transform="rotate(-90 46.9 83.4)">10uF</text>
<text x="52" y="81.4" transform="rotate(-90 52 81.4)">C7</text>
<text x="169.1" y="80.5">R8</text>
<text x="169.2" y="78.4">1k</text>
<text x="175.8" y="80.3">GND</text>
<text x="183.1" y="82.9">C20</text>
<text x="191.1" y="79.1">D</text>
<text x="170.9" y="86.5">22pF</text>
<text x="183.3" y="88">100n</text>
<text x="189.3" y="87.4" transform="rotate(-90 189.3 87.4)">100R</text>
<text x="191.3" y="87" transform="rotate(-90 191.3 87)">R11</text>
<text x="197.8" y="88.6">D11</text>
<text x="217.4" y="88.6">T1</text>
<text x="240.9" y="87.3">P6</text>
<text x="140.3" y="91.1">GND</text>
<text x="163.7" y="90.2" transform="rotate(-90 163.7 90.2)">Y1</text>
<text x="165" y="93.4" transform="rotate(-90 165 93.4)">12MHZ Crystal</text>
<text x="171.8" y="91.6">C19</text>
<text x="180.3" y="94.9">GND</text>
<text x="195.9" y="93.7">1n45007</text>
<text x="197.1" y="95.6">D10</text>
<text x="235.2" y="92.4">C23</text>
<text x="245.2" y="94.6" transform="rotate(-90 245.2 94.6)">Active mains</text>
<text x="152.3" y="98.7">GND</text>
<text x="163.5" y="99.8">C18</text>
<text x="169" y="99.8">22pF</text>
<text x="195.8" y="100.7">1n4007</text>
<text x="235.2" y="97.5">2uf</text>
<text x="240.9" y="101.3">P7</text>
<text x="29" y="107.3">+12V</text>
<text x="32.9" y="103">10uf</text>
<text x="44.6" y="103.2">C3</text>
<text x="80" y="105.1">GND</text>
<text x="138.7" y="107.9">+5V</text>
<text x="146.1" y="107.4" transform="rotate(-90 146.1 107.4)">1K</text>
<text x="148.2" y="107.4" transform="rotate(-90 148.2 107.4)">R4</text>
<text x="177.9" y="104" transform="rotate(-90 177.9 104)">1k8</text>
<text x="179.9" y="103.6" transform="rotate(-90 179.9 103.6)">R9</text>
<text x="182.8" y="104.9" transform="rotate(-90 182.8 104.9)">4.7uF</text>
<text x="187.4" y="107">500r</text>
<text x="187.9" y="103.4" transform="rotate(-90 187.9 103.4)">C22</text>
<text x="193.8" y="102.7" transform="rotate(-90 193.8 102.7)">7k6</text>
<text x="195.8" y="102.8" transform="rotate(-90 195.8 102.8)">R12</text>
<text x="205" y="107.9" transform="rotate(-90 205 107.9)">D12</text>
<text x="211.1" y="102.6">12vac transforme</text>
<text x="212" y="107.9" transform="rotate(-90 212 107.9)">D13</text>
<text x="34.5" y="108.1">C1</text>
<text x="36.7" y="111.9">FR107</text>
<text x="44.8" y="108.3">100n</text>
<text x="50.1" y="108.9">GND</text>
<text x="77.8" y="113.6">+5V</text>
<text x="80.5" y="109.4">10uf</text>
<text x="91.7" y="108.9">C12</text>
<text x="91.8" y="114">100n</text>
<text x="150.6" y="108" transform="rotate(-90 150.6 108)">1K</text>
<text x="152.6" y="108" transform="rotate(-90 152.6 108)">R5</text>
<text x="184.3" y="109">voltageout1</text>
<text x="199.9" y="109.3" transform="rotate(-90 199.9 109.3)">1n4007</text>
<text x="206.9" y="109.3" transform="rotate(-90 206.9 109.3)">1n4007</text>
<text x="245.2" y="108.8" transform="rotate(-90 245.2 108.8)">neutral mains</text>
<text x="38.3" y="117">D2</text>
<text x="81" y="114.4">C10</text>
<text x="143.4" y="118.2" transform="rotate(-90 143.4 118.2)">LED</text>
<text x="148.5" y="117.6" transform="rotate(-90 148.5 117.6)">D5</text>
<text x="203.8" y="115.3">GND</text>
<text x="45" y="122.8" transform="rotate(-90 45 122.8)">10uF</text>
<text x="50.1" y="120.7" transform="rotate(-90 50.1 120.7)">C6</text>
<text x="124.4" y="122.2">GND</text>
<text x="145.7" y="135.6">pwrled</text>
<text x="152.9" y="133.4" transform="rotate(-90 152.9 133.4)">P2</text>
<text x="32.8" y="163.8">+48V</text>
<text x="30.6" y="172.2">CONN_02X05</text>
<text x="35.1" y="187.5">P1</text>
<text x="36.1" y="192.7">GND</text>
</g>
<g font-size="1.4" fill="#840000">
<text x="119.8" y="35.6" transform="rotate(-90 119.8 35.6)">2</text>
<text x="119.8" y="41.9" transform="rotate(-90 119.8 41.9)">1</text>
<text x="174.9" y="70.5">2</text>
<text x="177.5" y="67.9" transform="rotate(-90 177.5 67.9)">3</text>
<text x="177.5" y="74.3" transform="rotate(-90 177.5 74.3)">1</text>
<text x="185.7" y="106">1</text>
<text x="189" y="104.1" transform="rotate(-90 189 104.1)">2</text>
<text x="145.2" y="113.7" transform="rotate(-90 145.2 113.7)">1</text>
<text x="145.2" y="120" transform="rotate(-90 145.2 120)">2</text>
</g>
<text font-size="1.4" fill="#008400" x="192" y="106">3</text>
<g font-size=".7" fill="#008484">
<text x="66.4" y="62.1">LO</text>
<text x="66.4" y="64.6">com</text>
<text x="68.3" y="64.6">vss</text>
<text x="68.6" y="62.1">nc</text>
<text x="66.4" y="67.2">vcc</text>
<text x="66.4" y="69.7">nc</text>
<text x="68.6" y="69.7">sd</text>
<text x="68.6" y="67.2">lin</text>
<text x="66.4" y="72.3">vs</text>
<text x="66.4" y="74.8">vb</text>
<text x="66.4" y="77.3">ho</text>
<text x="68.2" y="74.8">vdd</text>
<text x="68.4" y="72.3">hin</text>
<text x="68.6" y="77.3">nc</text>
<text x="125.1" y="76.1">LCDDI</text>
<text x="127.9" y="76.2" transform="rotate(-90 127.9 76.2)">LCDCLK</text>
<text x="130.4" y="74.3" transform="rotate(-90 130.4 74.3)">NC</text>
<text x="133" y="74.3" transform="rotate(-90 133 74.3)">NC</text>
<text x="135.5" y="74.7" transform="rotate(-90 135.5 74.7)">SST</text>
<text x="138" y="76.3" transform="rotate(-90 138 76.3)">MODSEL</text>
<text x="140.6" y="76.5" transform="rotate(-90 140.6 76.5)">FRQSEL1</text>
<text x="142.2" y="76.1">FRQADJ/VB2</text>
<text x="143.1" y="76.5" transform="rotate(-90 143.1 76.5)">FRQSEL0</text>
<text x="145.7" y="75.2" transform="rotate(-90 145.7 75.2)">VREF</text>
<text x="125.1" y="78.6">VCC</text>
<text x="125.1" y="81.1">SPWMOUT1</text>
<text x="125.1" y="83.7">SPWMOUT2</text>
<text x="145.2" y="83.7">VFB</text>
<text x="145.3" y="78.6">TFB</text>
<text x="145.5" y="81.1">IFB</text>
<text x="125.1" y="88.8">SPWMOUT4</text>
<text x="125.1" y="86.2">SPWMOUT3</text>
<text x="144.7" y="88.8">OSC2</text>
<text x="145.4" y="86.2">gnd</text>
<text x="125.1" y="91.3">LCDEN</text>
<text x="125.1" y="93.8">VVVF</text>
<text x="143.6" y="93.8">PWMTYP</text>
<text x="144.7" y="91.3">OSC1</text>
<text x="64.5" y="101.5">LO</text>
<text x="66.7" y="101.5">nc</text>
<text x="127.9" y="96.1" transform="rotate(-90 127.9 96.1)">DT1</text>
<text x="130.4" y="96.1" transform="rotate(-90 130.4 96.1)">DT0</text>
<text x="133" y="96.1" transform="rotate(-90 133 96.1)">GND</text>
<text x="135.5" y="96.1" transform="rotate(-90 135.5 96.1)">RXD</text>
<text x="138" y="96.1" transform="rotate(-90 138 96.1)">TXD</text>
<text x="140.6" y="96.1" transform="rotate(-90 140.6 96.1)">SPWMEN</text>
<text x="143.1" y="96.1" transform="rotate(-90 143.1 96.1)">FANCTR</text>
<text x="145.7" y="96.1" transform="rotate(-90 145.7 96.1)">LEDOUT</text>
<text x="64.5" y="104">com</text>
<text x="64.5" y="106.5">vcc</text>
<text x="66.4" y="104">vss</text>
<text x="66.7" y="106.5">lin</text>
<text x="64.5" y="109.1">nc</text>
<text x="64.5" y="111.6">vs</text>
<text x="66.5" y="111.6">hin</text>
<text x="66.7" y="109.1">sd</text>
<text x="64.5" y="114.2">vb</text>
<text x="64.5" y="116.7">ho</text>
<text x="66.3" y="114.2">vdd</text>
<text x="66.7" y="116.7">nc</text>
</g>
</svg>
